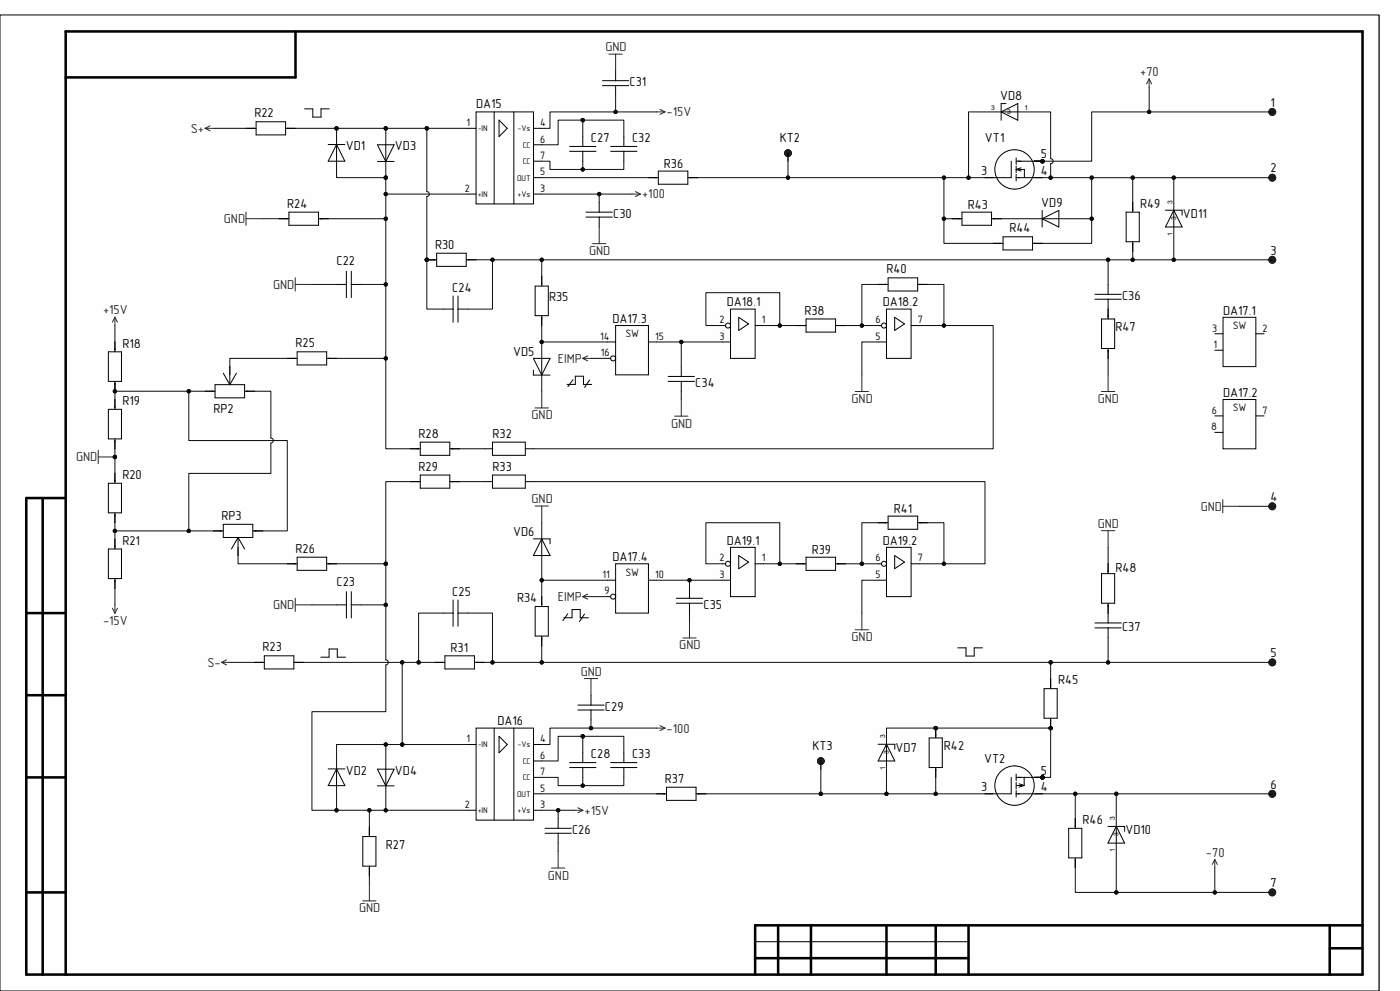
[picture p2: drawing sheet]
<svg xmlns="http://www.w3.org/2000/svg" width="420mm" height="297mm" viewBox="0 0 420 297" stroke-linecap="round" stroke-linejoin="round" font-family="sans-serif">
<path d="M0 4.5h413.7v292.5h-413.7z" fill-rule="evenodd" fill="#fefefe"/>
<path d="M0 4.5h413.7v292.5h-413.7z" fill="none" stroke="#000" stroke-width=".3"/>
<path d="M0 4.5h413.7v292.5h-413.7z" fill-rule="evenodd" fill="#fefefe"/>
<g fill="none" stroke="#000" stroke-width=".3">
<path d="M0 4.5h413.7v292.5h-413.7zM140.4 38.5h2.4M142.8 33.5h17.3v27.6h-17.3zM148.2 33.5v27.6M149.7 36l2.5 2.5-2.5 2.4zM154.1 33.5v27.6M160.1 38.5h2.4M180.7 24.2h7.9M180.7 25.7h7.9M184.7 21.2v3M184.7 25.7v2.9M140.4 58.2h2.4"/>
<path d="M160.1 43.4h2.5M160.1 48.3h2.4M160.1 53.2h2.4M160.1 58.2h2.4M170.9 43.9h7.9M170.9 45.4h7.9M174.8 40.9v3M174.8 45.4v2.9M175.8 63.6h7.9M175.8 65.1h7.9M179.8 60.6v3M179.8 65.1v2.9"/>
<path d="M142.8 218.2h17.3v27.6h-17.3zM148.2 218.2v27.6M154.1 218.2v27.6M173.4 211.3h7.8M173.4 212.8h7.8M177.3 208.4v2.9M177.3 212.8v3M140.4 223.1h2.4M149.7 220.7l2.5 2.4-2.5 2.5zM160.1 223.1h2.4M160.1 228.1h2.4M160.1 233h2.4"/>
<path d="M160.1 237.9h2.4M140.4 242.8h2.4M160.1 242.8h2.4M163.5 248.3h7.9M163.5 249.7h7.9M167.4 245.3v3M167.4 249.7v3M226.5 282.2h64.1"/>
</g>
<g fill="none" stroke="#000" stroke-width=".76">
<path d="M19.7 9.4h389v282.7h-400.8v-142.8h11.8M19.7 9.4v282.7M88.6 9.4v13.8h-68.9M12.8 149.3v142.8M7.9 183.7h11.8M7.9 208.4h11.8M7.9 233h11.8M7.9 267.5h11.8M233.4 277.3v14.8M243.3 277.3v14.8M265.9 277.3v14.8M280.7 277.3v14.8"/>
<path d="M290.6 277.3v14.8M398.9 277.3v14.8M408.7 277.3h-182.2v14.8M226.5 287.2h64.1M398.9 284.2h9.8"/>
</g>
<g fill="none" stroke="#262626" stroke-width=".3">
<path d="M197 33.5h2.5M198 32.8l1.5 .7M199.5 33.5l-1.5 .8M189.6 58.2h2.5M190.6 57.4l1.5 .8M192.1 58.2l-1.5 .7M197 218.2h2.5M198 217.5l1.5 .7M199.5 218.2l-1.5 .8M172.4 242.8h2.5M173.4 242.1l1.5 .7M174.9 242.8l-1.5 .8"/>
<path d="M364.4 257.6l-.7 1.5M364.4 257.6l.8 1.5M364.4 257.6v2.5"/>
</g>
<circle cx="128" cy="77.9" r=".5" fill="#0e0e0e"/>
<circle cx="128" cy="77.9" r=".5" fill="none" stroke="#0e0e0e" stroke-width=".3"/>
<path d="M128 77.9h3M131 75.9h8.9v3.9h-8.9zM139.9 77.9h2.9" fill="none" stroke="#000" stroke-width=".3"/>
<circle cx="128" cy="77.9" r=".5" fill="#0e0e0e"/>
<circle cx="128" cy="77.9" r=".5" fill="none" stroke="#0e0e0e" stroke-width=".3"/>
<g fill="none" stroke="#000" stroke-width=".3">
<path d="M183.2 43.9h7.9M183.2 45.4h7.9M187.1 40.9v3M187.1 45.4v2.9M140.4 77.9h2.4M182.2 102.5h2.5M182.2 107.4h2.5M130.5 198.5h3M133.5 196.6h8.8v3.9h-8.8zM142.3 198.5h3M170.9 228.6h7.9M170.9 230h7.9"/>
<path d="M174.8 225.6v3M174.8 230v3M183.2 228.6h7.9M183.2 230h7.9M187.1 225.6v3M187.1 230v3"/>
</g>
<path d="M61.5 38.5l1.5 .7M61.5 38.5h2.5M63 37.7l-1.5 .8M66.5 198.5l1.4 .8M66.5 198.5h2.5M67.9 197.8l-1.4 .7" fill="none" stroke="#262626" stroke-width=".3"/>
<circle cx="183.9" cy="107.4" r=".75" fill="#fbfbfb"/>
<g fill="none" stroke="#000" stroke-width=".3">
<path d="M184.7 97.6h9.8v14.7h-9.8zM194.5 102.5h2.5M182.2 173.9h2.5M182.2 178.8h2.5"/>
<circle cx="183.9" cy="107.4" r=".75"/>
</g>
<circle cx="183.9" cy="178.8" r=".75" fill="#fbfbfb"/>
<g fill="none" stroke="#000" stroke-width=".3">
<path d="M98.5 43.3h5M101 43.4v4.9M101 43.3l2.5 5h-5zM113.2 43.4h5l-2.5 5zM113.2 48.4h5M115.7 43.4v4.9M285.6 65.6h3M288.6 63.6h8.9v3.9h-8.9zM297.5 65.6h2.9M312.6 65.6l5-2.5v5zM312.6 63.1v5M312.7 65.6h4.9"/>
<path d="M337.8 63.6h4v8.9h-4zM339.8 60.6v3M339.8 72.5v2.9M101 85.2h2.9M103.9 81.3v7.9M105.4 81.3v7.9M105.4 85.2h2.9M328.5 88.2h7.9M328.5 89.7h7.9M330.5 95.6h3.9v8.9h-3.9zM332.4 85.2v3M332.4 89.7v5.9"/>
<path d="M332.4 104.5v2.9M103.9 177.3v7.9M105.4 177.3v7.9M184.7 169h9.8v14.7h-9.8zM194.5 173.9h2.5M101 181.3h2.9M105.4 181.3h3M98.5 230.5h5M101 230.5l2.5 5h-5zM101 230.5v5M113.2 230.5h5l-2.5 5zM113.2 235.5h5"/>
<path d="M115.7 230.5v5M320.6 248.3h3.9v8.8h-3.9zM322.6 245.3v3M322.6 257.1v3"/>
<circle cx="183.9" cy="178.8" r=".75"/>
</g>
<path d="M344.7 23.7l-.7 1.5M344.7 23.7l.8 1.5M344.7 23.7v2.5" fill="none" stroke="#262626" stroke-width=".3"/>
<circle cx="315.2" cy="218.2" r=".5" fill="#0e0e0e"/>
<circle cx="315.2" cy="218.2" r=".5" fill="none" stroke="#0e0e0e" stroke-width=".3"/>
<path d="M313.2 206.4h4v8.9h-4zM315.2 203.4v3M315.2 215.3v2.9" fill="none" stroke="#000" stroke-width=".3"/>
<circle cx="315.2" cy="218.2" r=".5" fill="#0e0e0e"/>
<circle cx="315.2" cy="218.2" r=".5" fill="none" stroke="#0e0e0e" stroke-width=".3"/>
<g fill="none" stroke="#000" stroke-width=".3">
<path d="M73.9 38.5h2.9M76.8 36.5h8.9v3.9h-8.9zM85.7 38.5h2.9M133 92.6h2.9M135.9 88.7v7.9M137.4 88.7v7.9M137.4 92.6h3M32.5 105.4h3.9v8.9h-3.9zM34.5 102.5v2.9M34.5 114.3v3M34.5 119.7v3M32.5 122.7h3.9v8.8h-3.9z"/>
<path d="M34.5 131.5v3M32.5 144.8h3.9v8.9h-3.9zM34.5 141.9v2.9M34.5 153.7v3M32.5 164.5h3.9v8.9h-3.9v-8.9M34.5 161.6v2.9M34.5 173.4v3M135.9 179.8v7.9M137.4 179.8v7.9M133 183.7h2.9M137.4 183.7h3M315.2 203.4v2.5"/>
</g>
<g fill="none" stroke="#262626" stroke-width=".3">
<path d="M34.5 95.1l-.8 1.5M34.5 95.1l.7 1.5M34.5 95.1v2.5M29.5 135v4M29.5 137h5M88.6 179.3v4M174.8 178.8l1.5 .8M174.8 178.8h2.5M176.3 178.1l-1.5 .7M33.7 182.3l.8 1.5M34.5 181.3v2.5M35.2 182.3l-.7 1.5"/>
<path d="M88.6 181.3h5"/>
</g>
<circle cx="34.5" cy="137" r=".5" fill="#0e0e0e"/>
<circle cx="34.5" cy="137" r=".5" fill="none" stroke="#0e0e0e" stroke-width=".3"/>
<g fill="none" stroke="#262626" stroke-width=".3">
<path d="M182.7 16.2h4M184.7 16.2v5M73.8 63.5v4.1M73.8 65.6h5M177.8 73h4M179.8 68v5M88.6 83.2v4M88.6 85.2h5M330.4 117.3h4M332.4 112.3v5M330.4 159h4M332.4 159v5"/>
<path d="M175.3 203.4h4M177.3 203.4v5M167.4 255.2v5M108.8 270h4M110.8 265v5M165.4 260.2h4"/>
</g>
<path d="M330.5 171.9h3.9v8.9h-3.9zM332.4 169v2.9M328.5 188.2h7.9M328.5 186.7h7.9M332.4 180.8v5.9M332.4 188.2v2.9" fill="none" stroke="#000" stroke-width=".3"/>
<circle cx="280.7" cy="218.2" r=".5" fill="#0e0e0e"/>
<circle cx="280.7" cy="218.2" r=".5" fill="none" stroke="#0e0e0e" stroke-width=".3"/>
<path d="M280.7 218.2v3M278.7 221.2h4v8.8h-4zM280.7 230v3" fill="none" stroke="#000" stroke-width=".3"/>
<circle cx="280.7" cy="218.2" r=".5" fill="#0e0e0e"/>
<circle cx="280.7" cy="218.2" r=".5" fill="none" stroke="#0e0e0e" stroke-width=".3"/>
<g fill="none" stroke="#000" stroke-width=".3">
<path d="M194.5 53.2h3M197.5 51.3h8.8v3.9h-8.8zM206.3 53.2h3M216.7 97.6h2.4M226.5 97.6h2.5M366.9 95.1h9.8v14.8h-9.8zM364.4 100h2.5M364.4 105h2.5M366.9 119.7h9.8v14.8h-9.8zM376.7 100h2.5M364.4 124.7h2.5M364.4 129.6h2.5"/>
<path d="M376.7 124.7h2.5M197 237.9h3M200 235.9h8.8v4h-8.8zM208.8 237.9h3"/>
</g>
<circle cx="218.4" cy="97.6" r=".75" fill="#fbfbfb"/>
<g fill="none" stroke="#000" stroke-width=".3">
<path d="M219.1 92.6h7.4v14.8h-7.4zM221.6 95.1l3 2-3 1.9zM263.5 97.6h2.4M273.3 97.6h2.5M216.7 102.5h2.4"/>
<circle cx="218.4" cy="97.6" r=".75"/>
</g>
<path d="M174.8 107.4l1.5 .8M174.8 107.4h2.5M176.3 106.7l-1.5 .7" fill="none" stroke="#262626" stroke-width=".3"/>
<circle cx="265.2" cy="97.6" r=".75" fill="#fbfbfb"/>
<g fill="none" stroke="#000" stroke-width=".3">
<path d="M265.9 92.6h7.4v14.8h-7.4zM268.4 95.1l3 2-3 1.9zM263.5 102.5h2.4M216.7 169h2.4M226.5 169h2.5"/>
<circle cx="265.2" cy="97.6" r=".75"/>
</g>
<path d="M204.4 119.7v5M256.6 117.3h4M258.6 112.3v5M202.4 124.7h4M204.8 191.2h4M206.8 186.2v5" fill="none" stroke="#262626" stroke-width=".3"/>
<circle cx="218.4" cy="169" r=".75" fill="#fbfbfb"/>
<g fill="none" stroke="#000" stroke-width=".3">
<path d="M216.7 173.9h2.4M219.1 164h7.4v14.8h-7.4zM221.6 166.5l3 2-3 1.9zM263.5 169h2.4M273.3 169h2.5"/>
<circle cx="218.4" cy="169" r=".75"/>
</g>
<circle cx="265.2" cy="169" r=".75" fill="#fbfbfb"/>
<g fill="none" stroke="#000" stroke-width=".3">
<path d="M300.3 33.5l5-2.5v5zM300.4 33.5h4.9M301.8 31h-1.5v5M83.7 65.6h3M86.7 63.6h8.8v3.9h-8.8zM95.5 65.6h3M297.9 72.9h3M300.9 71h8.9v3.9h-8.9zM309.8 72.9h2.9M349.6 63h5v1.5M352.1 63l2.5 5h-5zM352.1 63.1v4.9"/>
<path d="M238.9 97.6h2.9M241.8 95.6h8.9v3.9h-8.9zM250.7 97.6h2.9M263.5 85.2h2.9M266.4 83.3h8.9v3.9h-8.9zM275.3 85.2h2.9M61.6 117.3h2.9M64.5 115.3h8.9v3.9h-8.9zM67 111.8l1.9 3.5M68.9 109.9v5.4M70.9 111.8l-2 3.5M73.4 117.3h2.9"/>
<path d="M86.2 107.4h2.9M89.1 105.4h8.9v4h-8.9zM98 107.4h3M64 159.1h3M67 157.2h8.8v3.9h-8.8zM75.8 159.1h3M263.5 156.7h2.9M266.4 154.7h8.9v3.9h-8.9zM275.3 156.7h2.9M71.4 161.1v5.4M71.4 161.1l2 3.4M71.4 161.1l-2 3.4"/>
<path d="M86.2 169h2.9M89.1 167h8.9v3.9h-8.9zM98 169h3M238.9 169h2.9M241.8 167h8.9v3.9h-8.9zM250.7 169h2.9M263.5 173.9h2.4M265.9 164h7.4v14.8h-7.4zM268.4 166.5l3 2-3 1.9zM76.3 198.5h3M79.3 196.6h8.9v3.9h-8.9zM88.2 198.5h2.9"/>
<path d="M263.4 223.1h5v1.4M265.9 223.1l2.5 5h-5zM265.9 223.1v5M108.8 250.7h4v8.9h-4zM110.8 247.8v2.9M110.8 259.6v2.9M332.4 247.7h5v1.5M334.9 247.7l2.5 5h-5zM334.9 247.8v4.9"/>
<circle cx="265.2" cy="169" r=".75"/>
</g>
<path d="M256.6 188.8h4M258.6 183.7v5.1" fill="none" stroke="#262626" stroke-width=".3"/>
<g fill="none" stroke="#1c1c1c" stroke-width="1.3">
<circle cx="381.7" cy="33.5" r=".54"/>
<circle cx="381.7" cy="33.5" r=".55"/>
<circle cx="381.7" cy="53.3" r=".54"/>
<circle cx="381.7" cy="53.3" r=".55"/>
<circle cx="381.7" cy="77.9" r=".54"/>
<circle cx="381.7" cy="77.9" r=".55"/>
<circle cx="381.7" cy="198.5" r=".54"/>
<circle cx="381.7" cy="198.5" r=".55"/>
<circle cx="381.7" cy="237.9" r=".54"/>
<circle cx="381.7" cy="237.9" r=".55"/>
<circle cx="381.7" cy="267.5" r=".54"/>
<circle cx="381.7" cy="267.5" r=".55"/>
</g>
<circle cx="312.7" cy="48.3" r=".5" fill="#0e0e0e"/>
<circle cx="312.7" cy="48.3" r=".5" fill="none" stroke="#0e0e0e" stroke-width=".3"/>
<circle cx="312.7" cy="48.3" r=".5" fill="#0e0e0e"/>
<circle cx="312.7" cy="48.3" r=".5" fill="none" stroke="#0e0e0e" stroke-width=".3"/>
<circle cx="312.7" cy="48.3" r=".5" fill="#0e0e0e"/>
<circle cx="312.7" cy="48.3" r=".5" fill="none" stroke="#0e0e0e" stroke-width=".3"/>
<g fill="none" stroke="#000" stroke-width=".3">
<path d="M303.4 48.3v4.9h-7.9M304.8 48.3h7.9M304.8 53.2h7.9M304.8 50.8l1.5 .5M304.8 50.8h2.5v2.4M304.8 47.3v2M304.8 49.8v2M304.8 52.3v1.9M306.3 50.3l-1.5 .5"/>
<circle cx="304.4" cy="50.8" r="5.9"/>
</g>
<circle cx="312.7" cy="48.3" r=".5" fill="#0e0e0e"/>
<circle cx="312.7" cy="48.3" r=".5" fill="none" stroke="#0e0e0e" stroke-width=".3"/>
<path d="M310.3 48.3h2.4" fill="none" stroke="#000" stroke-width=".3"/>
<circle cx="312.7" cy="48.3" r=".5" fill="#0e0e0e"/>
<circle cx="312.7" cy="48.3" r=".5" fill="none" stroke="#0e0e0e" stroke-width=".3"/>
<path d="M310.3 48.3h2.4" fill="none" stroke="#000" stroke-width=".3"/>
<circle cx="312.7" cy="48.3" r=".5" fill="#0e0e0e"/>
<circle cx="312.7" cy="48.3" r=".5" fill="none" stroke="#0e0e0e" stroke-width=".3"/>
<circle cx="312.7" cy="233" r=".5" fill="#0e0e0e"/>
<circle cx="312.7" cy="233" r=".5" fill="none" stroke="#0e0e0e" stroke-width=".3"/>
<circle cx="312.7" cy="233" r=".5" fill="#0e0e0e"/>
<circle cx="312.7" cy="233" r=".5" fill="none" stroke="#0e0e0e" stroke-width=".3"/>
<circle cx="312.7" cy="233" r=".5" fill="#0e0e0e"/>
<circle cx="312.7" cy="233" r=".5" fill="none" stroke="#0e0e0e" stroke-width=".3"/>
<g fill="none" stroke="#000" stroke-width=".3">
<path d="M303.4 233v4.9h-7.9M304.8 233h7.9M304.8 237.9h7.9M304.8 232v2M304.8 234.5v1.9M304.8 236.9v2M305.7 234.9l1.5 .5M307.2 235.4l-1.5 .5M307.2 235.4h-2.2M307.2 232.9v2.5"/>
<circle cx="304.3" cy="235.5" r="5.9"/>
</g>
<circle cx="312.7" cy="233" r=".5" fill="#0e0e0e"/>
<circle cx="312.7" cy="233" r=".5" fill="none" stroke="#0e0e0e" stroke-width=".3"/>
<path d="M310.3 233h2.4" fill="none" stroke="#000" stroke-width=".3"/>
<circle cx="312.7" cy="233" r=".5" fill="#0e0e0e"/>
<circle cx="312.7" cy="233" r=".5" fill="none" stroke="#0e0e0e" stroke-width=".3"/>
<path d="M310.3 233h2.4" fill="none" stroke="#000" stroke-width=".3"/>
<circle cx="312.7" cy="233" r=".5" fill="#0e0e0e"/>
<g fill="none" stroke="#0e0e0e" stroke-width=".3">
<path d="M115.7 58.2h24.7"/>
<circle cx="312.7" cy="233" r=".5"/>
</g>
<g fill="none" stroke="#000" stroke-width=".3">
<path d="M91.4 32.6h2.4v2.5h2.5v-2.5h2.5M236.4 45.9v2.5M160.5 85.7h4v8.9h-4zM162.5 82.8v2.9M162.5 94.6v3M160 107.4h5l-2.5 5zM160 110.9v1.5h5M162.5 107.4v4.9M170.1 115.2h2.5v-2.4h2.4v2.4h2.5M171.9 113.8l-1.5 2.1M176.9 113.9l-1.5 2.2M200.4 112.8h7.9"/>
<path d="M200.4 114.3h7.9M204.4 109.9v2.9M204.4 114.3v3M123.1 134.5h3M126.1 132.5h8.8v4h-8.8zM134.9 134.5h3M145.3 134.5h2.4M147.7 132.5h9.9v4h-9.9zM157.6 134.5h2.5M123.1 144.3h3M126.1 142.4h8.8v3.9h-8.8zM134.9 144.3h3"/>
<path d="M145.3 144.3h2.4M147.7 142.4h9.9v3.9h-9.9zM157.6 144.3h2.5M160 161.5h5v1.5M162.5 161.6v4.9M162.5 178.8v3M162.5 161.5l2.5 5h-5zM202.9 179.3h7.9M206.8 176.4v2.9M96.3 197h2.4v-2.5h2.5v2.5h2.4M160.5 181.8h4v8.8h-4zM162.5 190.6v3"/>
<path d="M169.1 185.1h2.5v-2.4h2.5v2.4h2.4M170.3 183.9l-1.5 2.1M175.3 184l-1.5 2.3M202.9 180.8h7.9M206.8 180.8v2.9M287.3 194.2h2.5v2.4h2.5v-2.4h2.4M246.2 228.1v2.5"/>
</g>
<path d="M162.5 117.3v5M160.5 122.3h4M160.5 151.7h4M162.5 151.7v5M366.8 149.7v4M366.8 151.7h5" fill="none" stroke="#262626" stroke-width=".3"/>
<g fill="none" stroke="#1c1c1c" stroke-width="1.3">
<circle cx="236.4" cy="45.9" r=".49"/>
<circle cx="381.7" cy="151.7" r=".54"/>
<circle cx="381.7" cy="151.7" r=".55"/>
<circle cx="246.2" cy="228.1" r=".49"/>
</g>
<circle cx="115.7" cy="58.2" r=".5" fill="#0e0e0e"/>
<g fill="none" stroke="#0e0e0e" stroke-width=".3">
<path d="M128 38.5h12.4"/>
<circle cx="115.7" cy="58.2" r=".5"/>
</g>
<circle cx="128" cy="38.5" r=".5" fill="#0e0e0e"/>
<g fill="none" stroke="#0e0e0e" stroke-width=".3">
<path d="M184.7 28.6v4.9h12.3"/>
<circle cx="128" cy="38.5" r=".5"/>
</g>
<circle cx="184.7" cy="33.5" r=".5" fill="#0e0e0e"/>
<g fill="none" stroke="#0e0e0e" stroke-width=".3">
<path d="M128 38.5v18.9a.75 .75 0 0 1 .8 .8 .75 .75 0 0 1-.8 .7v33.7h5"/>
<circle cx="184.7" cy="33.5" r=".5"/>
</g>
<circle cx="128" cy="77.9" r=".5" fill="#0e0e0e"/>
<circle cx="128" cy="77.9" r=".5" fill="none" stroke="#0e0e0e" stroke-width=".3"/>
<circle cx="128" cy="38.5" r=".5" fill="#0e0e0e"/>
<g fill="none" stroke="#0e0e0e" stroke-width=".3">
<path d="M115.7 38.5v4.9"/>
<circle cx="128" cy="38.5" r=".5"/>
</g>
<circle cx="115.7" cy="38.5" r=".5" fill="#0e0e0e"/>
<g fill="none" stroke="#0e0e0e" stroke-width=".3">
<path d="M115.7 38.5h12.3"/>
<circle cx="115.7" cy="38.5" r=".5"/>
</g>
<circle cx="115.7" cy="38.5" r=".5" fill="#0e0e0e"/>
<circle cx="115.7" cy="38.5" r=".5" fill="none" stroke="#0e0e0e" stroke-width=".3"/>
<circle cx="128" cy="38.5" r=".5" fill="#0e0e0e"/>
<g fill="none" stroke="#0e0e0e" stroke-width=".3">
<path d="M162.5 58.2h27.1"/>
<circle cx="128" cy="38.5" r=".5"/>
</g>
<circle cx="179.7" cy="58.2" r=".5" fill="#0e0e0e"/>
<g fill="none" stroke="#0e0e0e" stroke-width=".3">
<path d="M177.3 215.8v2.4"/>
<circle cx="179.7" cy="58.2" r=".5"/>
</g>
<circle cx="177.3" cy="218.2" r=".5" fill="#0e0e0e"/>
<g fill="none" stroke="#0e0e0e" stroke-width=".3">
<path d="M167.4 242.8v2.5M167.4 252.7v2.5"/>
<circle cx="177.3" cy="218.2" r=".5"/>
</g>
<circle cx="167.4" cy="242.8" r=".5" fill="#0e0e0e"/>
<g fill="none" stroke="#0e0e0e" stroke-width=".3">
<path d="M162.5 242.8h9.9"/>
<circle cx="167.4" cy="242.8" r=".5"/>
</g>
<circle cx="167.4" cy="242.8" r=".5" fill="#0e0e0e"/>
<g fill="none" stroke="#0e0e0e" stroke-width=".3">
<path d="M162.5 233h4.9v2.5h7.4v-2.5"/>
<circle cx="167.4" cy="242.8" r=".5"/>
</g>
<circle cx="174.8" cy="235.5" r=".5" fill="#0e0e0e"/>
<g fill="none" stroke="#0e0e0e" stroke-width=".3">
<path d="M174.8 220.7h-7.4v7.4h-4.9"/>
<circle cx="174.8" cy="235.5" r=".5"/>
</g>
<circle cx="174.8" cy="220.7" r=".5" fill="#0e0e0e"/>
<g fill="none" stroke="#0e0e0e" stroke-width=".3">
<path d="M179.8 58.2v2.4"/>
<circle cx="174.8" cy="220.7" r=".5"/>
</g>
<circle cx="179.7" cy="58.2" r=".5" fill="#0e0e0e"/>
<g fill="none" stroke="#0e0e0e" stroke-width=".3">
<path d="M101 38.5h14.7"/>
<circle cx="179.7" cy="58.2" r=".5"/>
</g>
<circle cx="115.7" cy="38.5" r=".5" fill="#0e0e0e"/>
<circle cx="115.7" cy="38.5" r=".5" fill="none" stroke="#0e0e0e" stroke-width=".3"/>
<circle cx="101" cy="38.5" r=".5" fill="#0e0e0e"/>
<g fill="none" stroke="#0e0e0e" stroke-width=".3">
<path d="M145.3 198.5h2.4"/>
<circle cx="101" cy="38.5" r=".5"/>
</g>
<circle cx="147.7" cy="198.5" r=".5" fill="#0e0e0e"/>
<g fill="none" stroke="#0e0e0e" stroke-width=".3">
<path d="M101 48.3v4.9h14.7"/>
<circle cx="147.7" cy="198.5" r=".5"/>
</g>
<circle cx="115.7" cy="53.2" r=".5" fill="#0e0e0e"/>
<g fill="none" stroke="#0e0e0e" stroke-width=".3">
<path d="M115.7 48.3v4.9"/>
<circle cx="115.7" cy="53.2" r=".5"/>
</g>
<circle cx="115.7" cy="53.2" r=".5" fill="#0e0e0e"/>
<g fill="none" stroke="#0e0e0e" stroke-width=".3">
<path d="M162.5 48.3h2.5v2.5h9.8v-2.5"/>
<circle cx="115.7" cy="53.2" r=".5"/>
</g>
<circle cx="174.8" cy="50.8" r=".5" fill="#0e0e0e"/>
<g fill="none" stroke="#0e0e0e" stroke-width=".3">
<path d="M174.8 36h-7.4v7.4h-4.9"/>
<circle cx="174.8" cy="50.8" r=".5"/>
</g>
<circle cx="174.8" cy="36" r=".5" fill="#0e0e0e"/>
<g fill="none" stroke="#0e0e0e" stroke-width=".3">
<path d="M174.8 36h12.3v4.9"/>
<circle cx="174.8" cy="36" r=".5"/>
</g>
<circle cx="174.8" cy="36" r=".5" fill="#0e0e0e"/>
<g fill="none" stroke="#0e0e0e" stroke-width=".3">
<path d="M187.1 48.3v2.5h-12.3"/>
<circle cx="174.8" cy="36" r=".5"/>
</g>
<circle cx="174.8" cy="50.8" r=".5" fill="#0e0e0e"/>
<g fill="none" stroke="#0e0e0e" stroke-width=".3">
<path d="M197 218.2h-32v4.9h-2.5"/>
<circle cx="174.8" cy="50.8" r=".5"/>
</g>
<circle cx="177.3" cy="218.2" r=".5" fill="#0e0e0e"/>
<g fill="none" stroke="#0e0e0e" stroke-width=".3">
<path d="M174.8 220.7h12.3v4.9"/>
<circle cx="177.3" cy="218.2" r=".5"/>
</g>
<circle cx="174.8" cy="220.7" r=".5" fill="#0e0e0e"/>
<g fill="none" stroke="#0e0e0e" stroke-width=".3">
<path d="M187.1 233v2.5h-12.3"/>
<circle cx="174.8" cy="220.7" r=".5"/>
</g>
<circle cx="174.8" cy="235.5" r=".5" fill="#0e0e0e"/>
<g fill="none" stroke="#0e0e0e" stroke-width=".3">
<path d="M174.8 220.7v4.9"/>
<circle cx="174.8" cy="235.5" r=".5"/>
</g>
<circle cx="174.8" cy="220.7" r=".5" fill="#0e0e0e"/>
<g fill="none" stroke="#0e0e0e" stroke-width=".3">
<path d="M128 77.9h2.5"/>
<circle cx="174.8" cy="220.7" r=".5"/>
</g>
<circle cx="128" cy="77.9" r=".5" fill="#0e0e0e"/>
<g fill="none" stroke="#0e0e0e" stroke-width=".3">
<path d="M381.7 53.3h-54.2v12.3h-9.9M93.6 85.2h7.4M93.6 181.3h7.4"/>
<circle cx="128" cy="77.9" r=".5"/>
</g>
<circle cx="327.5" cy="65.6" r=".5" fill="#0e0e0e"/>
<circle cx="327.5" cy="65.6" r=".5" fill="none" stroke="#0e0e0e" stroke-width=".3"/>
<circle cx="327.5" cy="53.2" r=".5" fill="#0e0e0e"/>
<circle cx="327.5" cy="53.2" r=".5" fill="none" stroke="#0e0e0e" stroke-width=".3"/>
<circle cx="339.8" cy="53.2" r=".5" fill="#0e0e0e"/>
<circle cx="339.8" cy="53.2" r=".5" fill="none" stroke="#0e0e0e" stroke-width=".3"/>
<circle cx="352.1" cy="53.3" r=".5" fill="#0e0e0e"/>
<g fill="none" stroke="#0e0e0e" stroke-width=".3">
<path d="M352.1 68v9.9"/>
<circle cx="352.1" cy="53.3" r=".5"/>
</g>
<circle cx="352.1" cy="77.9" r=".5" fill="#0e0e0e"/>
<g fill="none" stroke="#0e0e0e" stroke-width=".3">
<path d="M352.1 53.3v9.8"/>
<circle cx="352.1" cy="77.9" r=".5"/>
</g>
<circle cx="352.1" cy="53.3" r=".5" fill="#0e0e0e"/>
<g fill="none" stroke="#0e0e0e" stroke-width=".3">
<path d="M312.7 53.2h14.8"/>
<circle cx="352.1" cy="53.3" r=".5"/>
</g>
<circle cx="315.2" cy="53.2" r=".5" fill="#0e0e0e"/>
<circle cx="315.2" cy="53.2" r=".5" fill="none" stroke="#0e0e0e" stroke-width=".3"/>
<circle cx="327.5" cy="53.2" r=".5" fill="#0e0e0e"/>
<g fill="none" stroke="#0e0e0e" stroke-width=".3">
<path d="M332.4 77.9v7.3"/>
<circle cx="327.5" cy="53.2" r=".5"/>
</g>
<circle cx="332.4" cy="77.9" r=".5" fill="#0e0e0e"/>
<g fill="none" stroke="#0e0e0e" stroke-width=".3">
<path d="M344.7 33.5h-17.2v14.8h-14.8"/>
<circle cx="332.4" cy="77.9" r=".5"/>
</g>
<circle cx="344.7" cy="33.5" r=".5" fill="#0e0e0e"/>
<g fill="none" stroke="#0e0e0e" stroke-width=".3">
<path d="M344.7 26.2v7.3h37"/>
<circle cx="344.7" cy="33.5" r=".5"/>
</g>
<circle cx="344.7" cy="33.5" r=".5" fill="#0e0e0e"/>
<g fill="none" stroke="#0e0e0e" stroke-width=".3">
<path d="M334.9 252.7v14.8"/>
<circle cx="344.7" cy="33.5" r=".5"/>
</g>
<circle cx="334.9" cy="267.5" r=".5" fill="#0e0e0e"/>
<g fill="none" stroke="#0e0e0e" stroke-width=".3">
<path d="M322.6 237.9h12.3v9.9"/>
<circle cx="334.9" cy="267.5" r=".5"/>
</g>
<circle cx="334.9" cy="237.9" r=".5" fill="#0e0e0e"/>
<circle cx="334.9" cy="237.9" r=".5" fill="none" stroke="#0e0e0e" stroke-width=".3"/>
<circle cx="322.6" cy="237.9" r=".5" fill="#0e0e0e"/>
<g fill="none" stroke="#0e0e0e" stroke-width=".3">
<path d="M322.6 260.1v7.4h59.1"/>
<circle cx="322.6" cy="237.9" r=".5"/>
</g>
<circle cx="364.4" cy="267.5" r=".5" fill="#0e0e0e"/>
<circle cx="364.4" cy="267.5" r=".5" fill="none" stroke="#0e0e0e" stroke-width=".3"/>
<circle cx="334.9" cy="267.5" r=".5" fill="#0e0e0e"/>
<g fill="none" stroke="#0e0e0e" stroke-width=".3">
<path d="M381.7 77.9h-234v14.7h-7.3"/>
<circle cx="334.9" cy="267.5" r=".5"/>
</g>
<circle cx="352.1" cy="77.9" r=".5" fill="#0e0e0e"/>
<circle cx="352.1" cy="77.9" r=".5" fill="none" stroke="#0e0e0e" stroke-width=".3"/>
<circle cx="339.8" cy="77.9" r=".5" fill="#0e0e0e"/>
<circle cx="339.8" cy="77.9" r=".5" fill="none" stroke="#0e0e0e" stroke-width=".3"/>
<circle cx="332.4" cy="77.9" r=".5" fill="#0e0e0e"/>
<circle cx="332.4" cy="77.9" r=".5" fill="none" stroke="#0e0e0e" stroke-width=".3"/>
<circle cx="162.5" cy="77.9" r=".5" fill="#0e0e0e"/>
<circle cx="162.5" cy="77.9" r=".5" fill="none" stroke="#0e0e0e" stroke-width=".3"/>
<circle cx="147.7" cy="77.9" r=".5" fill="#0e0e0e"/>
<g fill="none" stroke="#0e0e0e" stroke-width=".3">
<path d="M88.6 38.5h12.4"/>
<circle cx="147.7" cy="77.9" r=".5"/>
</g>
<circle cx="101" cy="38.5" r=".5" fill="#0e0e0e"/>
<g fill="none" stroke="#0e0e0e" stroke-width=".3">
<path d="M101 38.5v4.9"/>
<circle cx="101" cy="38.5" r=".5"/>
</g>
<circle cx="101" cy="38.5" r=".5" fill="#0e0e0e"/>
<g fill="none" stroke="#0e0e0e" stroke-width=".3">
<path d="M69 198.5h7.3M133 183.7h-7.4v14.8h-34.5"/>
<circle cx="101" cy="38.5" r=".5"/>
</g>
<circle cx="120.7" cy="198.5" r=".5" fill="#0e0e0e"/>
<circle cx="120.7" cy="198.5" r=".5" fill="none" stroke="#0e0e0e" stroke-width=".3"/>
<circle cx="125.6" cy="198.5" r=".5" fill="#0e0e0e"/>
<g fill="none" stroke="#0e0e0e" stroke-width=".3">
<path d="M101 235.5v7.3h39.4"/>
<circle cx="125.6" cy="198.5" r=".5"/>
</g>
<circle cx="115.7" cy="242.8" r=".5" fill="#0e0e0e"/>
<circle cx="115.7" cy="242.8" r=".5" fill="none" stroke="#0e0e0e" stroke-width=".3"/>
<circle cx="110.8" cy="242.8" r=".5" fill="#0e0e0e"/>
<circle cx="110.8" cy="242.8" r=".5" fill="none" stroke="#0e0e0e" stroke-width=".3"/>
<circle cx="101" cy="242.8" r=".5" fill="#0e0e0e"/>
<g fill="none" stroke="#0e0e0e" stroke-width=".3">
<path d="M115.7 235.5v7.3"/>
<circle cx="101" cy="242.8" r=".5"/>
</g>
<circle cx="115.7" cy="242.8" r=".5" fill="#0e0e0e"/>
<g fill="none" stroke="#0e0e0e" stroke-width=".3">
<path d="M115.7 223.1v7.4"/>
<circle cx="115.7" cy="242.8" r=".5"/>
</g>
<circle cx="115.7" cy="223.1" r=".5" fill="#0e0e0e"/>
<g fill="none" stroke="#0e0e0e" stroke-width=".3">
<path d="M120.7 223.1h-19.7v7.4"/>
<circle cx="115.7" cy="223.1" r=".5"/>
</g>
<circle cx="120.7" cy="223.1" r=".5" fill="#0e0e0e"/>
<circle cx="120.7" cy="223.1" r=".5" fill="none" stroke="#0e0e0e" stroke-width=".3"/>
<circle cx="115.7" cy="223.1" r=".5" fill="#0e0e0e"/>
<g fill="none" stroke="#0e0e0e" stroke-width=".3">
<path d="M120.7 223.1h19.7"/>
<circle cx="115.7" cy="223.1" r=".5"/>
</g>
<circle cx="120.7" cy="223.1" r=".5" fill="#0e0e0e"/>
<g fill="none" stroke="#0e0e0e" stroke-width=".3">
<path d="M120.7 198.5v24.6"/>
<circle cx="120.7" cy="223.1" r=".5"/>
</g>
<circle cx="120.7" cy="198.5" r=".5" fill="#0e0e0e"/>
<circle cx="120.7" cy="198.5" r=".5" fill="none" stroke="#0e0e0e" stroke-width=".3"/>
<circle cx="120.7" cy="223.1" r=".5" fill="#0e0e0e"/>
<g fill="none" stroke="#0e0e0e" stroke-width=".3">
<path d="M334.9 237.9h46.8M110.8 262.5v2.5"/>
<circle cx="120.7" cy="223.1" r=".5"/>
</g>
<circle cx="334.9" cy="237.9" r=".5" fill="#0e0e0e"/>
<g fill="none" stroke="#0e0e0e" stroke-width=".3">
<path d="M34.5 117.3h27.1"/>
<circle cx="334.9" cy="237.9" r=".5"/>
</g>
<circle cx="34.5" cy="117.3" r=".5" fill="#0e0e0e"/>
<circle cx="34.5" cy="117.3" r=".5" fill="none" stroke="#0e0e0e" stroke-width=".3"/>
<circle cx="56.6" cy="117.3" r=".5" fill="#0e0e0e"/>
<g fill="none" stroke="#0e0e0e" stroke-width=".3">
<path d="M56.6 117.3v14.7h29.6v27.1h-7.4"/>
<circle cx="56.6" cy="117.3" r=".5"/>
</g>
<circle cx="56.6" cy="117.3" r=".5" fill="#0e0e0e"/>
<g fill="none" stroke="#0e0e0e" stroke-width=".3">
<path d="M101 107.4h14.7"/>
<circle cx="56.6" cy="117.3" r=".5"/>
</g>
<circle cx="115.7" cy="107.4" r=".5" fill="#0e0e0e"/>
<g fill="none" stroke="#0e0e0e" stroke-width=".3">
<path d="M123.1 144.3h-7.4v24.7M71.4 166.5v2.5h14.8"/>
<circle cx="115.7" cy="107.4" r=".5"/>
</g>
<circle cx="115.7" cy="169" r=".5" fill="#0e0e0e"/>
<g fill="none" stroke="#0e0e0e" stroke-width=".3">
<path d="M115.7 169v28.8a.75 .75 0 0 1 .8 .7 .75 .75 0 0 1-.8 .8v14h-22.1v29.5h7.4"/>
<circle cx="115.7" cy="169" r=".5"/>
</g>
<circle cx="115.7" cy="169" r=".5" fill="#0e0e0e"/>
<circle cx="115.7" cy="169" r=".5" fill="none" stroke="#0e0e0e" stroke-width=".3"/>
<circle cx="115.7" cy="181.3" r=".5" fill="#0e0e0e"/>
<circle cx="115.7" cy="181.3" r=".5" fill="none" stroke="#0e0e0e" stroke-width=".3"/>
<circle cx="101" cy="242.8" r=".5" fill="#0e0e0e"/>
<g fill="none" stroke="#0e0e0e" stroke-width=".3">
<path d="M101 169h14.7"/>
<circle cx="101" cy="242.8" r=".5"/>
</g>
<circle cx="115.7" cy="169" r=".5" fill="#0e0e0e"/>
<g fill="none" stroke="#0e0e0e" stroke-width=".3">
<path d="M108.4 181.3h7.3"/>
<circle cx="115.7" cy="169" r=".5"/>
</g>
<circle cx="115.7" cy="181.3" r=".5" fill="#0e0e0e"/>
<g fill="none" stroke="#0e0e0e" stroke-width=".3">
<path d="M98.5 65.6h17.2"/>
<circle cx="115.7" cy="181.3" r=".5"/>
</g>
<circle cx="115.7" cy="65.6" r=".5" fill="#0e0e0e"/>
<g fill="none" stroke="#0e0e0e" stroke-width=".3">
<path d="M78.8 65.6h4.9M364.4 260.1v7.4"/>
<circle cx="115.7" cy="65.6" r=".5"/>
</g>
<circle cx="364.4" cy="267.5" r=".5" fill="#0e0e0e"/>
<g fill="none" stroke="#0e0e0e" stroke-width=".3">
<path d="M332.4 191.1v7.4"/>
<circle cx="364.4" cy="267.5" r=".5"/>
</g>
<circle cx="332.4" cy="198.5" r=".5" fill="#0e0e0e"/>
<g fill="none" stroke="#0e0e0e" stroke-width=".3">
<path d="M280.7 218.2h-14.8v4.9"/>
<circle cx="332.4" cy="198.5" r=".5"/>
</g>
<circle cx="280.7" cy="218.2" r=".5" fill="#0e0e0e"/>
<g fill="none" stroke="#0e0e0e" stroke-width=".3">
<path d="M265.9 228.1v9.8"/>
<circle cx="280.7" cy="218.2" r=".5"/>
</g>
<circle cx="265.9" cy="237.9" r=".5" fill="#0e0e0e"/>
<g fill="none" stroke="#0e0e0e" stroke-width=".3">
<path d="M300.4 33.5h-9.8v19.7"/>
<circle cx="265.9" cy="237.9" r=".5"/>
</g>
<circle cx="290.6" cy="53.2" r=".5" fill="#0e0e0e"/>
<g fill="none" stroke="#0e0e0e" stroke-width=".3">
<path d="M305.3 33.5h9.9v14.1a.75 .75 0 0 1 .7 .7 .75 .75 0 0 1-.7 .8v4.1"/>
<circle cx="290.6" cy="53.2" r=".5"/>
</g>
<circle cx="315.2" cy="53.2" r=".5" fill="#0e0e0e"/>
<g fill="none" stroke="#0e0e0e" stroke-width=".3">
<path d="M177.3 107.4h4.9M197 102.5h19.7"/>
<circle cx="315.2" cy="53.2" r=".5"/>
</g>
<circle cx="204.4" cy="102.5" r=".5" fill="#0e0e0e"/>
<g fill="none" stroke="#0e0e0e" stroke-width=".3">
<path d="M216.7 97.6h-4.9v-9.9h22.1v9.9h-4.9"/>
<circle cx="204.4" cy="102.5" r=".5"/>
</g>
<circle cx="233.9" cy="97.6" r=".5" fill="#0e0e0e"/>
<g fill="none" stroke="#0e0e0e" stroke-width=".3">
<path d="M204.4 102.5v7.4"/>
<circle cx="233.9" cy="97.6" r=".5"/>
</g>
<circle cx="204.4" cy="102.5" r=".5" fill="#0e0e0e"/>
<g fill="none" stroke="#0e0e0e" stroke-width=".3">
<path d="M278.2 85.2h5v12.4h-7.4M204.4 117.3v2.4"/>
<circle cx="204.4" cy="102.5" r=".5"/>
</g>
<circle cx="283.2" cy="97.6" r=".5" fill="#0e0e0e"/>
<g fill="none" stroke="#0e0e0e" stroke-width=".3">
<path d="M253.6 97.6h5M263.5 102.5h-4.9v9.8"/>
<circle cx="283.2" cy="97.6" r=".5"/>
</g>
<circle cx="258.6" cy="97.6" r=".5" fill="#0e0e0e"/>
<g fill="none" stroke="#0e0e0e" stroke-width=".3">
<path d="M197 173.9h9.8v2.5M206.8 183.7v2.5"/>
<circle cx="258.6" cy="97.6" r=".5"/>
</g>
<circle cx="206.8" cy="173.9" r=".5" fill="#0e0e0e"/>
<g fill="none" stroke="#0e0e0e" stroke-width=".3">
<path d="M206.8 173.9h9.9"/>
<circle cx="206.8" cy="173.9" r=".5"/>
</g>
<circle cx="206.8" cy="173.9" r=".5" fill="#0e0e0e"/>
<g fill="none" stroke="#0e0e0e" stroke-width=".3">
<path d="M216.7 169h-4.9v-12.3h22.1v12.3h-4.9"/>
<circle cx="206.8" cy="173.9" r=".5"/>
</g>
<circle cx="233.9" cy="169" r=".5" fill="#0e0e0e"/>
<g fill="none" stroke="#0e0e0e" stroke-width=".3">
<path d="M253.6 169h9.9"/>
<circle cx="233.9" cy="169" r=".5"/>
</g>
<circle cx="258.6" cy="169" r=".5" fill="#0e0e0e"/>
<g fill="none" stroke="#0e0e0e" stroke-width=".3">
<path d="M278.2 156.7h5v12.3h-7.4"/>
<circle cx="258.6" cy="169" r=".5"/>
</g>
<circle cx="283.2" cy="169" r=".5" fill="#0e0e0e"/>
<g fill="none" stroke="#0e0e0e" stroke-width=".3">
<path d="M108.3 85.2h7.4M177.3 178.8h4.9M263.5 173.9h-4.9v9.8"/>
<circle cx="283.2" cy="169" r=".5"/>
</g>
<circle cx="115.7" cy="85.2" r=".5" fill="#0e0e0e"/>
<g fill="none" stroke="#0e0e0e" stroke-width=".3">
<path d="M162.5 237.9h34.5M211.8 237.9h83.7"/>
<circle cx="115.7" cy="85.2" r=".5"/>
</g>
<circle cx="246.2" cy="237.9" r=".5" fill="#0e0e0e"/>
<circle cx="246.2" cy="237.9" r=".5" fill="none" stroke="#0e0e0e" stroke-width=".3"/>
<circle cx="265.9" cy="237.9" r=".5" fill="#0e0e0e"/>
<circle cx="265.9" cy="237.9" r=".5" fill="none" stroke="#0e0e0e" stroke-width=".3"/>
<circle cx="280.7" cy="237.9" r=".5" fill="#0e0e0e"/>
<g fill="none" stroke="#0e0e0e" stroke-width=".3">
<path d="M280.7 233v4.9"/>
<circle cx="280.7" cy="237.9" r=".5"/>
</g>
<circle cx="280.7" cy="237.9" r=".5" fill="#0e0e0e"/>
<g fill="none" stroke="#0e0e0e" stroke-width=".3">
<path d="M312.7 237.9h9.9v7.4"/>
<circle cx="280.7" cy="237.9" r=".5"/>
</g>
<circle cx="322.6" cy="237.9" r=".5" fill="#0e0e0e"/>
<g fill="none" stroke="#0e0e0e" stroke-width=".3">
<path d="M339.8 75.4v2.5M332.4 107.4v4.9M332.4 164v5"/>
<circle cx="322.6" cy="237.9" r=".5"/>
</g>
<circle cx="339.8" cy="77.9" r=".5" fill="#0e0e0e"/>
<g fill="none" stroke="#0e0e0e" stroke-width=".3">
<path d="M339.8 53.2v7.4"/>
<circle cx="339.8" cy="77.9" r=".5"/>
</g>
<circle cx="339.8" cy="53.2" r=".5" fill="#0e0e0e"/>
<g fill="none" stroke="#0e0e0e" stroke-width=".3">
<path d="M283.2 53.2v12.4h2.4M300.4 65.6h12.3"/>
<circle cx="339.8" cy="53.2" r=".5"/>
</g>
<circle cx="283.2" cy="53.2" r=".5" fill="#0e0e0e"/>
<circle cx="283.2" cy="53.2" r=".5" fill="none" stroke="#0e0e0e" stroke-width=".3"/>
<circle cx="283.2" cy="65.6" r=".5" fill="#0e0e0e"/>
<g fill="none" stroke="#0e0e0e" stroke-width=".3">
<path d="M162.5 53.2h32M209.3 53.2h86.2"/>
<circle cx="283.2" cy="65.6" r=".5"/>
</g>
<circle cx="290.6" cy="53.2" r=".5" fill="#0e0e0e"/>
<circle cx="290.6" cy="53.2" r=".5" fill="none" stroke="#0e0e0e" stroke-width=".3"/>
<circle cx="283.2" cy="53.2" r=".5" fill="#0e0e0e"/>
<circle cx="283.2" cy="53.2" r=".5" fill="none" stroke="#0e0e0e" stroke-width=".3"/>
<circle cx="236.4" cy="53.2" r=".5" fill="#0e0e0e"/>
<g fill="none" stroke="#0e0e0e" stroke-width=".3">
<path d="M34.5 159.1h29.5"/>
<circle cx="236.4" cy="53.2" r=".5"/>
</g>
<circle cx="34.5" cy="159.1" r=".5" fill="#0e0e0e"/>
<circle cx="34.5" cy="159.1" r=".5" fill="none" stroke="#0e0e0e" stroke-width=".3"/>
<circle cx="56.6" cy="159.1" r=".5" fill="#0e0e0e"/>
<g fill="none" stroke="#0e0e0e" stroke-width=".3">
<path d="M34.5 156.7v4.9"/>
<circle cx="56.6" cy="159.1" r=".5"/>
</g>
<circle cx="34.5" cy="159.1" r=".5" fill="#0e0e0e"/>
<g fill="none" stroke="#0e0e0e" stroke-width=".3">
<path d="M34.5 114.8v4.9M34.5 176.4v4.9"/>
<circle cx="34.5" cy="159.1" r=".5"/>
</g>
<circle cx="34.5" cy="117.3" r=".5" fill="#0e0e0e"/>
<g fill="none" stroke="#0e0e0e" stroke-width=".3">
<path d="M64 38.5h9.9M115.7 53.2v81.3h7.4M34.5 97.6v4.9"/>
<circle cx="34.5" cy="117.3" r=".5"/>
</g>
<circle cx="115.7" cy="53.2" r=".5" fill="#0e0e0e"/>
<circle cx="115.7" cy="53.2" r=".5" fill="none" stroke="#0e0e0e" stroke-width=".3"/>
<circle cx="115.7" cy="58.2" r=".5" fill="#0e0e0e"/>
<circle cx="115.7" cy="58.2" r=".5" fill="none" stroke="#0e0e0e" stroke-width=".3"/>
<circle cx="115.7" cy="65.6" r=".5" fill="#0e0e0e"/>
<circle cx="115.7" cy="65.6" r=".5" fill="none" stroke="#0e0e0e" stroke-width=".3"/>
<circle cx="115.7" cy="85.2" r=".5" fill="#0e0e0e"/>
<circle cx="115.7" cy="85.2" r=".5" fill="none" stroke="#0e0e0e" stroke-width=".3"/>
<circle cx="115.7" cy="107.4" r=".5" fill="#0e0e0e"/>
<g fill="none" stroke="#0e0e0e" stroke-width=".3">
<path d="M125.6 198.5h4.9"/>
<circle cx="115.7" cy="107.4" r=".5"/>
</g>
<circle cx="125.6" cy="198.5" r=".5" fill="#0e0e0e"/>
<g fill="none" stroke="#0e0e0e" stroke-width=".3">
<path d="M233.9 169h5"/>
<circle cx="125.6" cy="198.5" r=".5"/>
</g>
<circle cx="233.9" cy="169" r=".5" fill="#0e0e0e"/>
<g fill="none" stroke="#0e0e0e" stroke-width=".3">
<path d="M263.5 156.7h-4.9v12.3"/>
<circle cx="233.9" cy="169" r=".5"/>
</g>
<circle cx="258.6" cy="169" r=".5" fill="#0e0e0e"/>
<g fill="none" stroke="#0e0e0e" stroke-width=".3">
<path d="M283.2 97.6h14.7v36.9h-137.8M137.9 134.5h7.4"/>
<circle cx="258.6" cy="169" r=".5"/>
</g>
<circle cx="283.2" cy="97.6" r=".5" fill="#0e0e0e"/>
<g fill="none" stroke="#0e0e0e" stroke-width=".3">
<path d="M137.9 144.3h7.4M160.1 144.3h135.4v24.7h-12.3"/>
<circle cx="283.2" cy="97.6" r=".5"/>
</g>
<circle cx="283.2" cy="169" r=".5" fill="#0e0e0e"/>
<g fill="none" stroke="#0e0e0e" stroke-width=".3">
<path d="M142.8 77.9h4.9"/>
<circle cx="283.2" cy="169" r=".5"/>
</g>
<circle cx="147.7" cy="77.9" r=".5" fill="#0e0e0e"/>
<g fill="none" stroke="#0e0e0e" stroke-width=".3">
<path d="M110.8 242.8v5"/>
<circle cx="147.7" cy="77.9" r=".5"/>
</g>
<circle cx="110.8" cy="242.8" r=".5" fill="#0e0e0e"/>
<g fill="none" stroke="#0e0e0e" stroke-width=".3">
<path d="M233.9 97.6h5"/>
<circle cx="110.8" cy="242.8" r=".5"/>
</g>
<circle cx="233.9" cy="97.6" r=".5" fill="#0e0e0e"/>
<g fill="none" stroke="#0e0e0e" stroke-width=".3">
<path d="M263.5 85.2h-4.9v12.4h4.9"/>
<circle cx="233.9" cy="97.6" r=".5"/>
</g>
<circle cx="258.6" cy="97.6" r=".5" fill="#0e0e0e"/>
<g fill="none" stroke="#0e0e0e" stroke-width=".3">
<path d="M283.2 65.6v7.3h14.7"/>
<circle cx="258.6" cy="97.6" r=".5"/>
</g>
<circle cx="283.2" cy="65.6" r=".5" fill="#0e0e0e"/>
<g fill="none" stroke="#0e0e0e" stroke-width=".3">
<path d="M327.5 65.6v7.3h-14.8"/>
<circle cx="283.2" cy="65.6" r=".5"/>
</g>
<circle cx="327.5" cy="65.6" r=".5" fill="#0e0e0e"/>
<g fill="none" stroke="#0e0e0e" stroke-width=".3">
<path d="M76.3 117.3h5v14M86.2 107.4h-17.3v2.5M81.3 131.3a.75 .75 0 0 1 .7 .7 .75 .75 0 0 1-.7 .8v9.1h-24.7v17.2"/>
<circle cx="327.5" cy="65.6" r=".5"/>
</g>
<circle cx="56.6" cy="159.1" r=".5" fill="#0e0e0e"/>
<g fill="none" stroke="#0e0e0e" stroke-width=".3">
<path d="M34.5 137v4.9"/>
<circle cx="56.6" cy="159.1" r=".5"/>
</g>
<circle cx="34.5" cy="137" r=".5" fill="#0e0e0e"/>
<g fill="none" stroke="#0e0e0e" stroke-width=".3">
<path d="M34.5 134.5v2.5"/>
<circle cx="34.5" cy="137" r=".5"/>
</g>
<circle cx="34.5" cy="137" r=".5" fill="#0e0e0e"/>
<g fill="none" stroke="#0e0e0e" stroke-width=".3">
<path d="M236.4 45.9v7.3M371.8 151.7h9.9"/>
<circle cx="34.5" cy="137" r=".5"/>
</g>
<circle cx="236.4" cy="53.2" r=".5" fill="#0e0e0e"/>
<g fill="none" stroke="#0e0e0e" stroke-width=".3">
<path d="M246.2 228.1v9.8"/>
<circle cx="236.4" cy="53.2" r=".5"/>
</g>
<circle cx="246.2" cy="237.9" r=".5" fill="#0e0e0e"/>
<g fill="none" stroke="#0e0e0e" stroke-width=".3">
<path d="M184.7 33.5h-19.7v5h-2.5"/>
<circle cx="246.2" cy="237.9" r=".5"/>
</g>
<circle cx="184.7" cy="33.5" r=".5" fill="#0e0e0e"/>
<g fill="none" stroke="#0e0e0e" stroke-width=".3">
<path d="M174.8 36v4.9"/>
<circle cx="184.7" cy="33.5" r=".5"/>
</g>
<circle cx="174.8" cy="36" r=".5" fill="#0e0e0e"/>
<g fill="none" stroke="#0e0e0e" stroke-width=".3">
<path d="M140.4 183.7h7.3v14.8h234"/>
<circle cx="174.8" cy="36" r=".5"/>
</g>
<circle cx="147.7" cy="198.5" r=".5" fill="#0e0e0e"/>
<circle cx="147.7" cy="198.5" r=".5" fill="none" stroke="#0e0e0e" stroke-width=".3"/>
<circle cx="162.5" cy="198.5" r=".5" fill="#0e0e0e"/>
<circle cx="162.5" cy="198.5" r=".5" fill="none" stroke="#0e0e0e" stroke-width=".3"/>
<circle cx="315.2" cy="198.5" r=".5" fill="#0e0e0e"/>
<circle cx="315.2" cy="198.5" r=".5" fill="none" stroke="#0e0e0e" stroke-width=".3"/>
<circle cx="332.4" cy="198.5" r=".5" fill="#0e0e0e"/>
<g fill="none" stroke="#0e0e0e" stroke-width=".3">
<path d="M315.2 198.5v4.9"/>
<circle cx="332.4" cy="198.5" r=".5"/>
</g>
<circle cx="315.2" cy="198.5" r=".5" fill="#0e0e0e"/>
<g fill="none" stroke="#0e0e0e" stroke-width=".3">
<path d="M280.7 218.2h34.5"/>
<circle cx="315.2" cy="198.5" r=".5"/>
</g>
<circle cx="280.7" cy="218.2" r=".5" fill="#0e0e0e"/>
<circle cx="280.7" cy="218.2" r=".5" fill="none" stroke="#0e0e0e" stroke-width=".3"/>
<circle cx="315.2" cy="218.2" r=".5" fill="#0e0e0e"/>
<g fill="none" stroke="#0e0e0e" stroke-width=".3">
<path d="M315.2 218.2v14.8h-2.5"/>
<circle cx="315.2" cy="218.2" r=".5"/>
</g>
<circle cx="315.2" cy="218.2" r=".5" fill="#0e0e0e"/>
<circle cx="315.2" cy="218.2" r=".5" fill="none" stroke="#0e0e0e" stroke-width=".3"/>
<circle cx="312.7" cy="233" r=".5" fill="#0e0e0e"/>
<g fill="none" stroke="#0e0e0e" stroke-width=".3">
<path d="M162.5 97.6v4.9h19.7"/>
<circle cx="312.7" cy="233" r=".5"/>
</g>
<circle cx="162.5" cy="102.5" r=".5" fill="#0e0e0e"/>
<g fill="none" stroke="#0e0e0e" stroke-width=".3">
<path d="M182.2 173.9h-19.7v4.9"/>
<circle cx="162.5" cy="102.5" r=".5"/>
</g>
<circle cx="162.5" cy="173.9" r=".5" fill="#0e0e0e"/>
<g fill="none" stroke="#0e0e0e" stroke-width=".3">
<path d="M162.5 193.6v4.9"/>
<circle cx="162.5" cy="173.9" r=".5"/>
</g>
<circle cx="162.5" cy="198.5" r=".5" fill="#0e0e0e"/>
<g fill="none" stroke="#0e0e0e" stroke-width=".3">
<path d="M162.5 166.5v7.4"/>
<circle cx="162.5" cy="198.5" r=".5"/>
</g>
<circle cx="162.5" cy="173.9" r=".5" fill="#0e0e0e"/>
<g fill="none" stroke="#0e0e0e" stroke-width=".3">
<path d="M162.5 77.9v4.9M162.5 112.3v5M162.5 156.7v4.9"/>
<circle cx="162.5" cy="173.9" r=".5"/>
</g>
<circle cx="162.5" cy="77.9" r=".5" fill="#0e0e0e"/>
<g fill="none" stroke="#0e0e0e" stroke-width=".3">
<path d="M162.5 102.5v4.9"/>
<circle cx="162.5" cy="77.9" r=".5"/>
</g>
<circle cx="162.5" cy="102.5" r=".5" fill="#0e0e0e"/>
<circle cx="162.5" cy="102.5" r=".5" fill="none" stroke="#0e0e0e" stroke-width=".3"/>
<g font-size="3.9" fill="#262626">
<text x="181.6" y="15.4">GND</text>
<text x="342.1" y="22.8">+70</text>
<text x="200" y="34.8">-15V</text>
<text x="57.3" y="39.8">S+</text>
<text x="192.6" y="59.5">+100</text>
<text x="67.2" y="66.8">GND</text>
<text x="176.7" y="76.5">GND</text>
<text x="82" y="86.6">GND</text>
<text x="30.9" y="94.2">+15V</text>
<text x="167.4" y="108.7">EIMP</text>
<text x="159.5" y="125.7">GND</text>
<text x="255.5" y="120.8">GND</text>
<text x="329.4" y="120.8">GND</text>
<text x="201.3" y="128.2">GND</text>
<text x="22.9" y="138.3">GND</text>
<text x="159.5" y="150.8">GND</text>
<text x="360.2" y="153">GND</text>
<text x="329.4" y="158.2">GND</text>
<text x="82" y="182.6">GND</text>
<text x="167.4" y="180.1">EIMP</text>
<text x="30.9" y="187.2">-15V</text>
<text x="203.8" y="194.6">GND</text>
<text x="255.5" y="192.2">GND</text>
<text x="62.2" y="199.8">S-</text>
<text x="174.2" y="202.6">GND</text>
<text x="200" y="219.5">-100</text>
<text x="175.3" y="244.1">+15V</text>
<text x="361.8" y="256.8">-70</text>
<text x="164.4" y="263.6">GND</text>
<text x="107.7" y="273.4">GND</text>
</g>
<g font-size="3.9">
<text x="188.8" y="25.9">C31</text>
<text x="300.1" y="30">VD8</text>
<text x="76.3" y="35.2">R22</text>
<text x="142.8" y="32.5">DA15</text>
<text x="381.1" y="32">1</text>
<text x="103.7" y="45">VD1</text>
<text x="118.5" y="45.1">VD3</text>
<text x="177.3" y="42.6">C27</text>
<text x="189.6" y="42.6">C32</text>
<text x="233.9" y="42.6">КТ2</text>
<text x="295.5" y="42.6">VT1</text>
<text x="312.3" y="47.5">5</text>
<text x="199.2" y="50.2">R36</text>
<text x="294.3" y="52.4">3</text>
<text x="312.3" y="52.4">4</text>
<text x="381.1" y="51.7">2</text>
<text x="86.2" y="62.3">R24</text>
<text x="183.9" y="65.3">C30</text>
<text x="290.3" y="62.5">R43</text>
<text x="312.4" y="62">VD9</text>
<text x="342" y="62.3">R49</text>
<text x="354.9" y="65.4">VD11</text>
<text x="302.9" y="69.7">R44</text>
<text x="130.5" y="74.6">R30</text>
<text x="381.1" y="76.3">3</text>
<text x="101" y="79.5">C22</text>
<text x="265.9" y="82">R40</text>
<text x="135.7" y="87.6">C24</text>
<text x="336.6" y="89.9">C36</text>
<text x="164.7" y="90.2">R35</text>
<text x="218.1" y="91.8">DA18.1</text>
<text x="241.3" y="94.3">R38</text>
<text x="264.8" y="91.8">DA18.2</text>
<text x="366.9" y="94.3">DA17.1</text>
<text x="183.7" y="96.7">DA17.3</text>
<text x="334.6" y="99.2">R47</text>
<text x="36.7" y="104.2">R18</text>
<text x="88.6" y="104.1">R25</text>
<text x="153.9" y="106.6">VD5</text>
<text x="208.6" y="116">C34</text>
<text x="366.9" y="118.9">DA17.2</text>
<text x="36.7" y="121.4">R19</text>
<text x="64" y="123.8">RP2</text>
<text x="125.6" y="131.2">R28</text>
<text x="147.7" y="131.2">R32</text>
<text x="36.7" y="143.6">R20</text>
<text x="125.6" y="141.1">R29</text>
<text x="147.7" y="141.1">R33</text>
<text x="66.5" y="155.8">RP3</text>
<text x="268.1" y="153.6">R41</text>
<text x="381.1" y="150.2">4</text>
<text x="153.9" y="160.8">VD6</text>
<text x="36.7" y="163.3">R21</text>
<text x="88.6" y="165.7">R26</text>
<text x="218.1" y="163.2">DA19.1</text>
<text x="243.5" y="165.9">R39</text>
<text x="264.8" y="163.2">DA19.2</text>
<text x="183.7" y="168.1">DA17.4</text>
<text x="334.6" y="171.4">R48</text>
<text x="101" y="175.6">C23</text>
<text x="135.7" y="178.7">C25</text>
<text x="155.1" y="180.5">R34</text>
<text x="211" y="182.5">C35</text>
<text x="336.6" y="189.1">C37</text>
<text x="78.8" y="195.2">R23</text>
<text x="135.2" y="195.5">R31</text>
<text x="381.1" y="196.9">5</text>
<text x="317.4" y="205.1">R45</text>
<text x="181.5" y="213">C29</text>
<text x="149.2" y="217.4">DA16</text>
<text x="177.3" y="227.2">C28</text>
<text x="189.6" y="227.2">C33</text>
<text x="243.8" y="224.8">КТ3</text>
<text x="268.7" y="225.5">VD7</text>
<text x="283.2" y="224.8">R42</text>
<text x="103.7" y="232.2">VD2</text>
<text x="118.5" y="232.2">VD4</text>
<text x="295.2" y="228.7">VT2</text>
<text x="312.3" y="232.2">5</text>
<text x="199.4" y="234.7">R37</text>
<text x="294.3" y="237.1">3</text>
<text x="312.3" y="237.1">4</text>
<text x="381.1" y="236.3">6</text>
<text x="171.6" y="249.9">C26</text>
<text x="324.8" y="247">R46</text>
<text x="337.6" y="250.1">VD10</text>
<text x="115.7" y="254.3">R27</text>
<text x="381.1" y="265.9">7</text>
</g>
<g font-size="3.2">
<text x="140" y="37.8">1</text>
<text x="162.1" y="37.8">4</text>
<text x="162.1" y="42.7">6</text>
<text x="162.1" y="47.6">7</text>
<text x="162.1" y="52.6">5</text>
<text x="139.5" y="57.5">2</text>
<text x="162.1" y="57.5">3</text>
<text x="180" y="101.8">14</text>
<text x="196.5" y="101.8">15</text>
<text x="215.8" y="96.9">2</text>
<text x="215.9" y="101.8">3</text>
<text x="228.5" y="96.9">1</text>
<text x="262.6" y="96.9">6</text>
<text x="262.6" y="101.8">5</text>
<text x="275.3" y="96.9">7</text>
<text x="363.6" y="99.4">3</text>
<text x="378.8" y="99.4">2</text>
<text x="180.3" y="106.7">16</text>
<text x="364" y="104.3">1</text>
<text x="363.6" y="124">6</text>
<text x="378.8" y="124">7</text>
<text x="363.3" y="128.9">8</text>
<text x="180.7" y="173.2">11</text>
<text x="196.5" y="173.2">10</text>
<text x="215.8" y="168.3">2</text>
<text x="215.9" y="173.2">3</text>
<text x="228.5" y="168.3">1</text>
<text x="262.6" y="168.3">6</text>
<text x="262.6" y="173.2">5</text>
<text x="275.3" y="168.3">7</text>
<text x="181.4" y="178.1">9</text>
<text x="140" y="222.5">1</text>
<text x="162.1" y="222.5">4</text>
<text x="162.1" y="227.4">6</text>
<text x="162.1" y="232.3">7</text>
<text x="162.1" y="237.2">5</text>
<text x="139.5" y="242.1">2</text>
<text x="162.1" y="242.1">3</text>
</g>
<g font-size="3.2" fill="#0e0e0e">
<text x="187.6" y="101.1">SW</text>
<text x="369.8" y="98.6">SW</text>
<text x="369.8" y="123.3">SW</text>
<text x="187.6" y="172.5">SW</text>
</g>
<g font-size="2.5">
<text x="143.3" y="39.3">-IN</text>
<text x="155.3" y="39.3">-Vs</text>
<text x="156.8" y="44.2">СС</text>
<text x="156.8" y="49.1">СС</text>
<text x="143.3" y="59">+IN</text>
<text x="155.1" y="54.1">OUT</text>
<text x="155.3" y="59">+Vs</text>
<text x="143.3" y="224">-IN</text>
<text x="155.3" y="224">-Vs</text>
<text x="156.8" y="228.9">СС</text>
<text x="156.8" y="233.8">СС</text>
<text x="155.1" y="238.8">OUT</text>
<text x="143.3" y="243.7">+IN</text>
<text x="155.3" y="243.7">+Vs</text>
</g>
<g font-size="2">
<text x="297.4" y="33.1">3</text>
<text x="302.2" y="34.2">3</text>
<text x="307.3" y="33.1">1</text>
<text x="351.7" y="61.1" transform="rotate(-90 351.7 61.1)">3</text>
<text x="352.8" y="65.9" transform="rotate(-90 352.8 65.9)">3</text>
<text x="351.7" y="70.8" transform="rotate(-90 351.7 70.8)">1</text>
<text x="265.5" y="221.1" transform="rotate(-90 265.5 221.1)">3</text>
<text x="266.6" y="225.9" transform="rotate(-90 266.6 225.9)">3</text>
<text x="265.5" y="230.8" transform="rotate(-90 265.5 230.8)">1</text>
<text x="334.4" y="245.7" transform="rotate(-90 334.4 245.7)">3</text>
<text x="335.6" y="250.5" transform="rotate(-90 335.6 250.5)">3</text>
<text x="334.4" y="255.4" transform="rotate(-90 334.4 255.4)">1</text>
</g>
<text font-size=".5" x="9.9" y="292.2">ALTIUM GOSTBOM2.0 KEV</text>
</svg>
